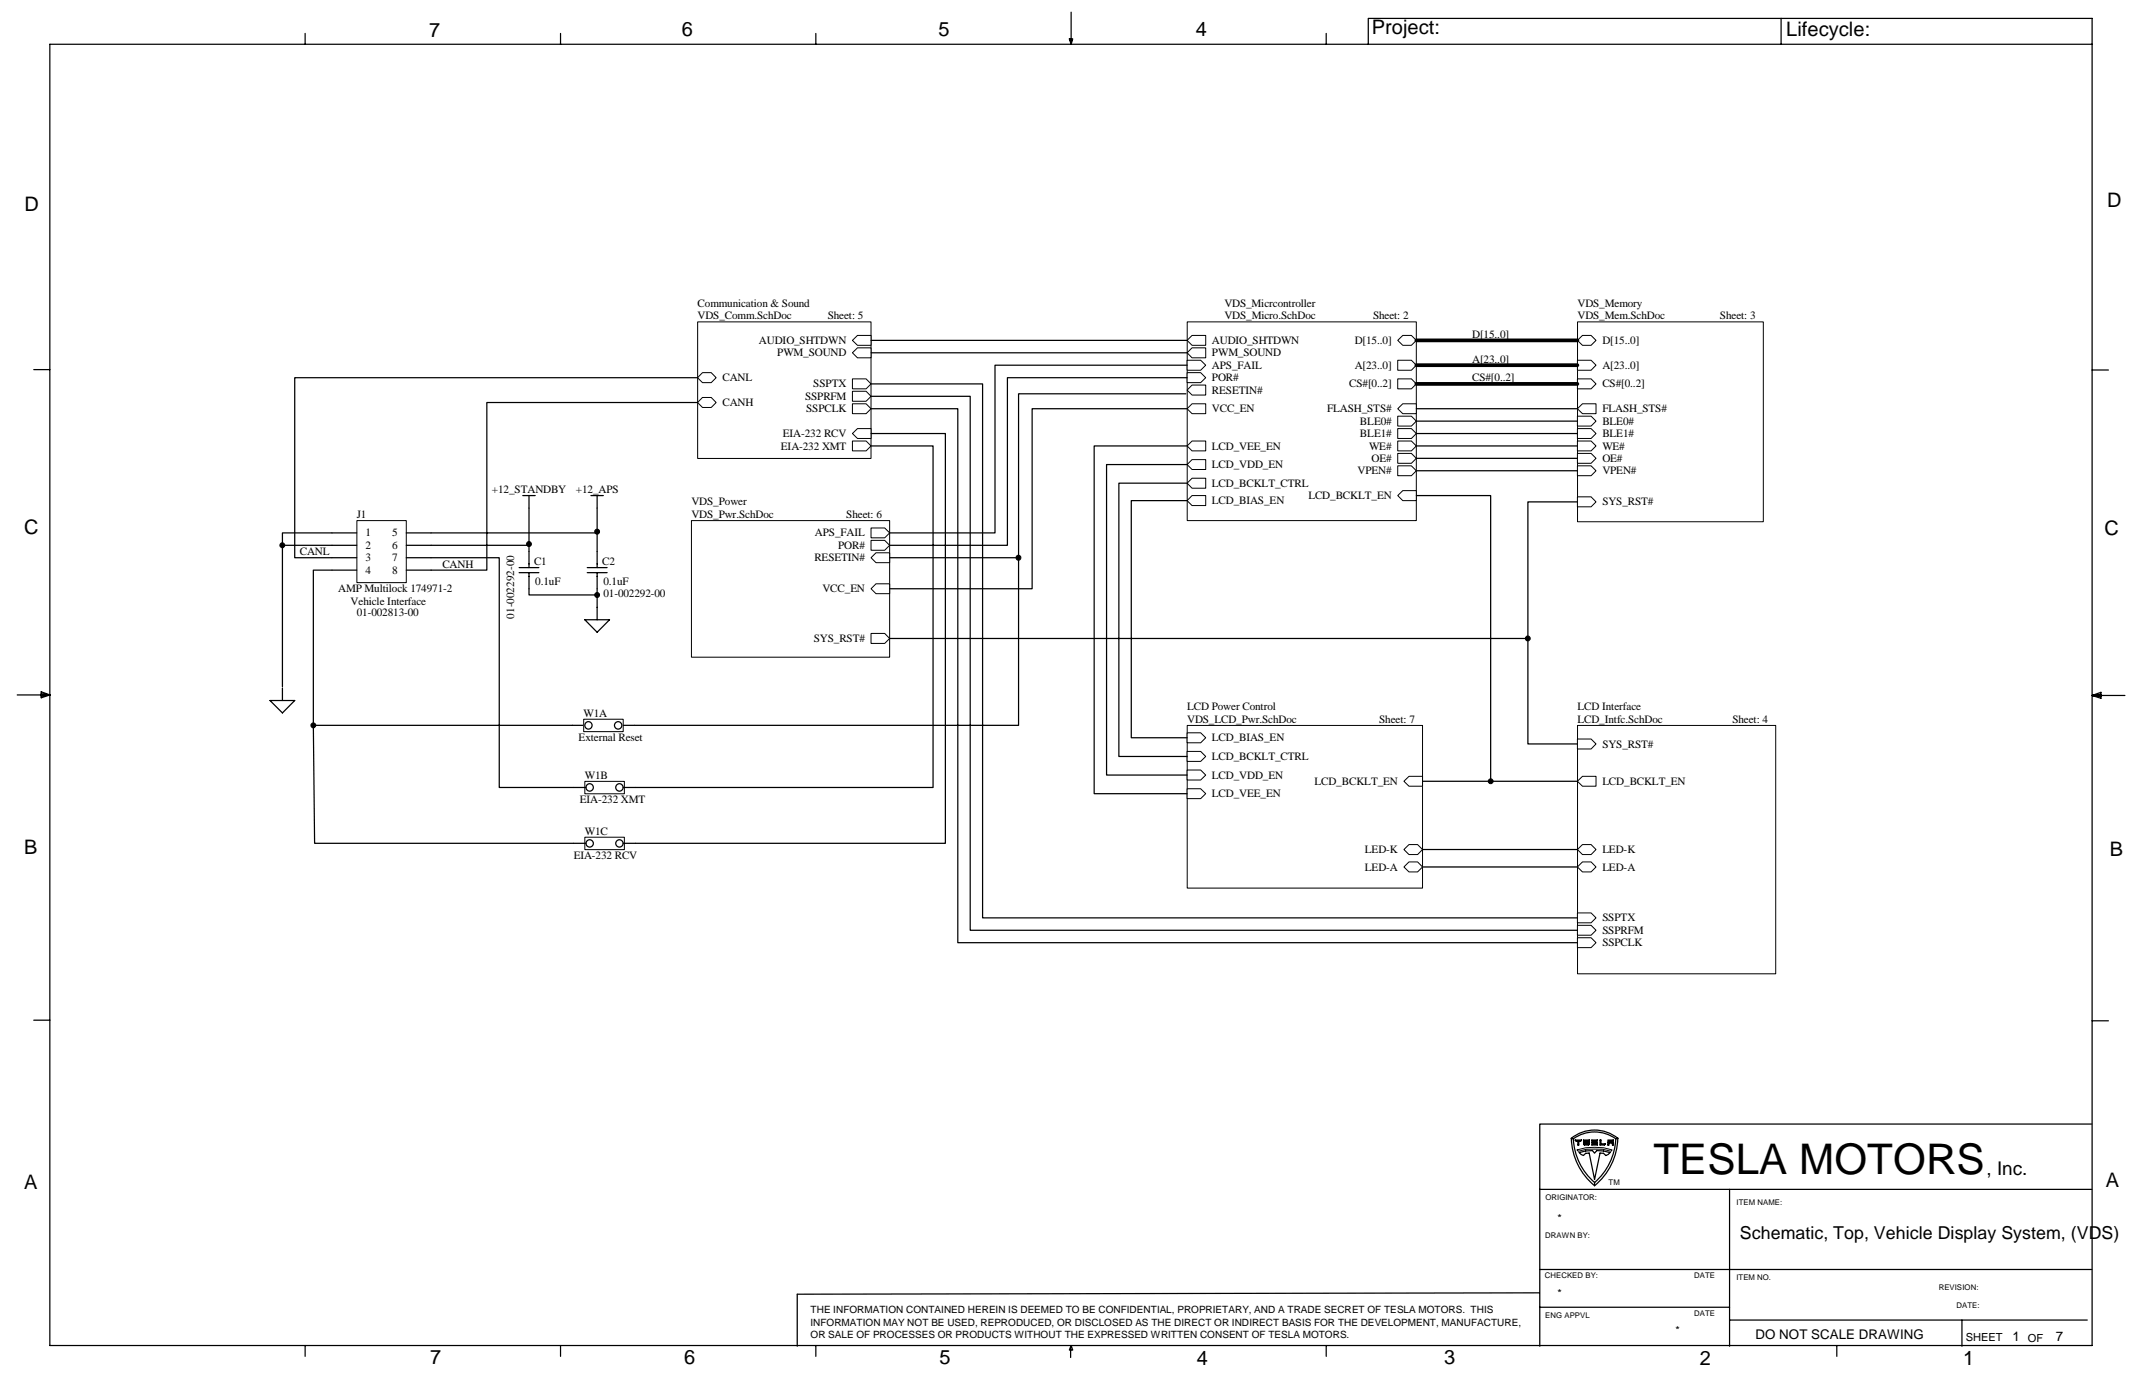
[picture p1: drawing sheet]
<svg xmlns="http://www.w3.org/2000/svg" width="432mm" height="279mm" viewBox="0 0 432 279" stroke-linecap="round" stroke-linejoin="round" font-family="sans-serif">
<g fill="none" stroke="#000" stroke-width=".25">
<path d="M61.4 6.7v2.2M112.8 6.7v2.2M164.2 6.7v2.2M215.3 7.8h.6l-.3 1.1zM215.4 7.8l.2 1.1M215.6 2.5v6.4M215.7 7.8l-.1 1.1M267 6.7v2.2M275.4 8.9v-5.2h145.8v267.1h-411.2v-261.9h411.2M358.5 3.7v5.2M6.8 74.4h3.2M421.2 74.5h3.2"/>
<path d="M3.5 139.9h6.5M8.3 139.6l1.7 .3M8.3 139.3l1.7 .6-1.7 .6zM10 139.9l-1.7 .2M421.2 140h6.6M421.2 140l1.7-.6v1.2zM421.2 140l1.7 .2M422.9 139.8l-1.7 .2M6.8 205.4h3.2M421.2 205.5h3.2M310 239.4h111.1M316.3 229.2a7.5 7.5 0 0 1 9.4-.1l-.4 .2a7.3 7.3 0 0 0-8.6 0"/>
<path d="M316.3 229.2l.4 .1M316.3 229.2a12.8 12.8 0 0 0 4.7 9.5M316.7 229.3a12.3 12.3 0 0 0 4.3 8.7M317.1 229.5h1.3l-.2 .2M317.1 229.5l.2 .2M317.3 229.7h.3v.8h.2v-.8h.4M317.9 232l1.3-.3 1.4-.1 .4 .5 .4-.5 1.4 .1 1.3 .3-.4 .4-.4 .2-.5-.4-.7-.1-1.1 5.3-1.1-5.3-.7 .1-.5 .4zM319.9 229.9l-.2 .2h-.7l-.2-.2h1.2M319.9 229.5l-.2 .2h-.7l-.2-.2h1.2M319.9 230.3l-.2 .2h-.7M320 230.3h-1.2l.2 .2M320.7 230.3h.7v-.2h-1v-.6h1.2l-.2 .2h-.7v.2h.9v.6h-1.2l.3-.2"/>
<path d="M323.2 230.3l-.2 .2h-.9v-1h.2v.8h.9M323.7 229.9h1.1v.6h-.2v-.4h-.7v.4h-.2zM324.8 229.5l-.2 .2h-.8M324.8 229.5h-1.1l.1 .2M325.3 229.2a12.3 12.3 0 0 1-4.3 8.8v.7M325.7 229.1a12.7 12.7 0 0 1-4.7 9.6M348.2 239.4v31.6M421.1 226.3h-111.1v44.7M310 255.5h111.1M61.4 270.8v2.2M112.8 270.8v2.2M164.2 270.8v2.2"/>
<path d="M215.5 271.1v2.2M215.6 270.8l.3 1h-.6zM267 270.8v2.2M309.8 260.2l-149.3 .3v10.5M310 263.1h38.2M348.2 265.7h72M369.8 270.8v2.2M394.9 265.7v5.3"/>
</g>
<path d="M317.5 231.5a12 12 0 0 1 7 0l-.2 .3a12.5 12.5 0 0 0-6.6 0z" fill="none" stroke="#000" stroke-width=".2"/>
<path d="M317.6 64.8h37.4v40.2h-37.4z" fill="#fff"/>
<path d="M317.6 64.8h37.4v40.2h-37.4z" fill="none" stroke="#000" stroke-width=".2"/>
<g fill="#fff" stroke="#000" stroke-width=".2">
<path d="M317.5 76.3h2.8l1 1-1 1h-2.8z" fill-rule="evenodd"/>
<path d="M317.5 68.5l1.1-1h1.7l1 1-1 1h-1.7z" fill-rule="evenodd"/>
<path d="M317.5 72.5h2.8l1 1-1 1h-2.8z" fill-rule="evenodd"/>
<path d="M317.5 88.8h2.8l1 1-1 1h-2.8z" fill-rule="evenodd"/>
<path d="M317.5 91.3h2.8l1 1-1 1h-2.8z" fill-rule="evenodd"/>
<path d="M317.5 83.8h2.8l1 1-1 1h-2.8z" fill-rule="evenodd"/>
<path d="M317.5 86.3h2.8l1 1-1 1h-2.8z" fill-rule="evenodd"/>
<path d="M317.5 100h2.8l1 1-1 1h-2.8z" fill-rule="evenodd"/>
<path d="M317.5 82.3l1.1-1h2.7v2h-2.7z" fill-rule="evenodd"/>
<path d="M317.5 93.8h2.8l1 1-1 1h-2.8z" fill-rule="evenodd"/>
</g>
<path d="M239 64.8h46.1v40h-46.1z" fill="#fff"/>
<path d="M239 64.8h46.1v40h-46.1z" fill="none" stroke="#000" stroke-width=".2"/>
<g fill="#fff" stroke="#000" stroke-width=".2">
<path d="M281.4 72.5h2.7l1 1-1 1h-2.7z" fill-rule="evenodd"/>
<path d="M281.4 76.3h2.7l1 1-1 1h-2.7z" fill-rule="evenodd"/>
<path d="M281.4 86.3h2.7l1 1-1 1h-2.7z" fill-rule="evenodd"/>
<path d="M281.4 83.8h2.7l1 1-1 1h-2.7z" fill-rule="evenodd"/>
<path d="M281.4 88.8h2.7l1 1-1 1h-2.7z" fill-rule="evenodd"/>
<path d="M281.4 91.3h2.7l1 1-1 1h-2.7z" fill-rule="evenodd"/>
<path d="M281.4 82.3l1-1h2.7v2h-2.7z" fill-rule="evenodd"/>
<path d="M281.4 93.8h2.7l1 1-1 1h-2.7z" fill-rule="evenodd"/>
<path d="M240 92.5h2.7v2h-2.7l-1-1z" fill-rule="evenodd"/>
<path d="M239 72.5h2.7l1 1-1 1h-2.7z" fill-rule="evenodd"/>
<path d="M240 99.8h2.7v2h-2.7l-1-1z" fill-rule="evenodd"/>
<path d="M240 77.5h2.7v2h-2.7l-1-1z" fill-rule="evenodd"/>
<path d="M239 75h2.7l1 1-1 1h-2.7z" fill-rule="evenodd"/>
<path d="M240 81.3h2.7v2h-2.7l-1-1z" fill-rule="evenodd"/>
<path d="M240 96.3h2.7v2h-2.7l-1-1z" fill-rule="evenodd"/>
<path d="M281.4 68.5l1-1h1.7l1 1-1 1h-1.7z" fill-rule="evenodd"/>
<path d="M240 67.5h2.7v2h-2.7l-1-1z" fill-rule="evenodd"/>
<path d="M240 88.8h2.7v2h-2.7l-1-1z" fill-rule="evenodd"/>
<path d="M281.4 99.8l1-1h2.7v2h-2.7z" fill-rule="evenodd"/>
<path d="M240 70h2.7v2h-2.7l-1-1z" fill-rule="evenodd"/>
</g>
<path d="M285.1 68.5h32.4M285.1 73.5h32.4M285.1 77.3h32.4" fill="none" stroke="#000" stroke-width=".75"/>
<path d="M139.2 104.8h39.9v27.5h-39.9z" fill="#fff"/>
<path d="M139.2 104.8h39.9v27.5h-39.9z" fill="none" stroke="#000" stroke-width=".2"/>
<g fill="#fff" stroke="#000" stroke-width=".2">
<path d="M175.3 127.5h2.8l1 1-1 1h-2.8z" fill-rule="evenodd"/>
<path d="M176.3 117.5h2.8v2h-2.8l-1-1z" fill-rule="evenodd"/>
<path d="M175.3 106.3h2.8l1 1-1 1h-2.8z" fill-rule="evenodd"/>
<path d="M175.3 108.8h2.8l1 1-1 1h-2.8z" fill-rule="evenodd"/>
<path d="M176.3 111.3h2.8v2h-2.8l-1-1z" fill-rule="evenodd"/>
</g>
<path d="M317.6 146h39.9v50h-39.9z" fill="#fff"/>
<path d="M317.6 146h39.9v50h-39.9z" fill="none" stroke="#000" stroke-width=".2"/>
<g fill="#fff" stroke="#000" stroke-width=".2">
<path d="M317.5 148.8h2.8l1 1-1 1h-2.8z" fill-rule="evenodd"/>
<path d="M317.5 157.3l1.1-1h2.7v2h-2.7z" fill-rule="evenodd"/>
<path d="M317.5 171l1.1-1h1.7l1 1-1 1h-1.7z" fill-rule="evenodd"/>
<path d="M317.5 174.5l1.1-1h1.7l1 1-1 1h-1.7z" fill-rule="evenodd"/>
<path d="M317.5 188.8h2.8l1 1-1 1h-2.8z" fill-rule="evenodd"/>
<path d="M317.5 186.3h2.8l1 1-1 1h-2.8z" fill-rule="evenodd"/>
<path d="M317.5 183.8h2.8l1 1-1 1h-2.8z" fill-rule="evenodd"/>
</g>
<g fill="none" stroke="#000" stroke-width=".25">
<path d="M285.1 87.3h32.4M285.1 92.3h32.4M285.1 84.8h32.4M285.1 89.8h32.4M285.1 82.3h32.4M285.1 94.8h32.4M104.5 114.3h4M104.5 115.3h4M106.5 115.3v4.5h13.7M106.5 111v3.3M118.2 114.3h4M118.2 115.3h4"/>
<path d="M120.2 111v3.3M120.2 115.3v9.5M56.9 138.5v2.5M117.7 124.8h5l-2.5 2.5zM54.4 141h4.9l-2.4 2.5z"/>
</g>
<path d="M239 146h47.4v32.8h-47.4z" fill="#fff"/>
<path d="M239 146h47.4v32.8h-47.4z" fill="none" stroke="#000" stroke-width=".2"/>
<g fill="#fff" stroke="#000" stroke-width=".2">
<path d="M239 147.5h2.7l1 1-1 1h-2.7z" fill-rule="evenodd"/>
<path d="M239 151.3h2.7l1 1-1 1h-2.7z" fill-rule="evenodd"/>
<path d="M239 155h2.7l1 1-1 1h-2.7z" fill-rule="evenodd"/>
<path d="M282.6 174.5l1-1h1.8l1 1-1 1h-1.8z" fill-rule="evenodd"/>
<path d="M282.6 171l1-1h1.8l1 1-1 1h-1.8z" fill-rule="evenodd"/>
<path d="M239 158.8h2.7l1 1-1 1h-2.7z" fill-rule="evenodd"/>
<path d="M282.6 157.3l1-1h2.8v2h-2.8z" fill-rule="evenodd"/>
</g>
<path d="M140.5 64.8h34.8v27.5h-34.8z" fill="#fff"/>
<path d="M140.4 64.8h34.9v27.5h-34.9z" fill="none" stroke="#000" stroke-width=".2"/>
<g fill="#fff" stroke="#000" stroke-width=".2">
<path d="M141.4 75h1.8l1 1-1 1h-1.8l-1-1z" fill-rule="evenodd"/>
<path d="M141.4 80h1.8l1 1-1 1h-1.8l-1-1z" fill-rule="evenodd"/>
<path d="M171.6 68.5l1-1h2.7v2h-2.7z" fill-rule="evenodd"/>
<path d="M171.6 87.3l1-1h2.7v2h-2.7z" fill-rule="evenodd"/>
<path d="M171.6 88.8h2.7l1 1-1 1h-2.7z" fill-rule="evenodd"/>
<path d="M171.6 71l1-1h2.7v2h-2.7z" fill-rule="evenodd"/>
<path d="M171.6 78.8h2.7l1 1-1 1h-2.7z" fill-rule="evenodd"/>
<path d="M171.6 81.3h2.7l1 1-1 1h-2.7z" fill-rule="evenodd"/>
<path d="M171.6 76.3h2.7l1 1-1 1h-2.7z" fill-rule="evenodd"/>
</g>
<g fill="none" stroke="#000" stroke-width=".25">
<path d="M175.3 68.5h63.7M239 73.5h-38.7v33.8h-21.2M105.2 99.8h2.5M106.5 99.8v2.5M119 99.8h2.5M120.2 99.8v11.2M140.4 81h-42.4v33.8h-11.2M239 97.3h-13.8v55h13.8M239 93.5h-16.2v62.5h16.2M239 82.3h-31.2v36.2h-28.7M239 89.8h-18.7v70h18.7M56.9 109.8v28.5"/>
<path d="M66.8 107.3h-9.9v2.5h9.9M86.8 109.8h19.9l-.2-.3v1.5M120.2 107l.3 .3h-33.7M179.1 112.3h25.9M239 100.8h-11.3v47.7h11.3M317.5 101h-9.9v48.8h9.9M179.1 128.5h128.5M286.4 174.5h31.1M286.4 171h31.1"/>
</g>
<path d="M71.9 104.8h9.9v12.5h-9.9z" fill="#fff"/>
<path d="M71.8 104.8h10v12.5h-10z" fill="none" stroke="#000" stroke-width=".2"/>
<g fill="none" stroke="#000" stroke-width=".25">
<path d="M140.4 76h-81.1v36.3h12.5M175.3 71h63.7M239 76h-36.2v33.8h-23.7M175.3 89.8h12.5v68.7h-59.8M175.3 87.3h15v82.5h-62.3M285.1 99.8h15v57.5h17.4M66.8 107.3h5M66.8 109.8h5M71.8 114.8h-8.7v31.2h54.6M81.8 112.3h18.7v46.2h15M81.8 107.3h5M81.8 109.8h5"/>
<path d="M81.8 114.8h5M63.1 146l.2 23.8h52.2M125.2 146h2.5"/>
</g>
<path d="M117.5 144.8h8v2.5h-8z" fill="#fff"/>
<path d="M117.5 144.8h8v2.5h-8zM117.7 157.3h8v2.5h-8zM117.7 168.5h8v2.5h-8z" fill="none" stroke="#000" stroke-width=".2"/>
<g fill="none" stroke="#000" stroke-width=".25">
<path d="M175.3 77.3h22.5v107.5h119.7M175.3 79.8h20v107.5h122.2M238.7 79.3h-33.7v66.7h-77.3M175.3 82.3h17.5v107.5h124.7M106.5 102.3v7.2M115.5 158.5h2.5M125.5 158.5h2.5M286.4 157.3h13.7M115.5 169.8h2.5M125.5 169.8h2.5"/>
<circle cx="118.4" cy="146" r=".74"/>
<circle cx="118.7" cy="158.5" r=".74"/>
<circle cx="124.4" cy="146" r=".74"/>
<circle cx="124.7" cy="158.5" r=".74"/>
<circle cx="118.7" cy="169.8" r=".74"/>
<circle cx="124.7" cy="169.8" r=".74"/>
</g>
<g fill="#000" stroke="#000" stroke-width=".2">
<circle cx="56.8" cy="109.8" r=".49"/>
<circle cx="106.5" cy="109.5" r=".5"/>
<circle cx="120.2" cy="107" r=".5"/>
<circle cx="120.2" cy="119.8" r=".49"/>
<circle cx="205" cy="112.3" r=".5"/>
<circle cx="307.5" cy="128.5" r=".49"/>
<circle cx="63.1" cy="146" r=".49"/>
<circle cx="300.1" cy="157.3" r=".49"/>
</g>
<text font-size="8.5" x="332.8" y="236.3">TESLA MOTORS</text>
<g font-size="4">
<text x="86.4" y="7.4">7</text>
<text x="137.2" y="7.3">6</text>
<text x="188.9" y="7.2">5</text>
<text x="240.8" y="7.3">4</text>
<text x="276.1" y="6.9">Project:</text>
<text x="359.6" y="7.2">Lifecycle:</text>
<text x="424.2" y="41.7">D</text>
<text x="4.9" y="42.5">D</text>
<text x="4.9" y="107.6">C</text>
<text x="423.7" y="107.7">C</text>
<text x="4.8" y="171.9">B</text>
<text x="424.7" y="172.3">B</text>
<text x="4.8" y="239.3">A</text>
<text x="423.9" y="238.9">A</text>
<text x="86.6" y="274.6">7</text>
<text x="137.8" y="274.5">6</text>
<text x="189.1" y="274.6">5</text>
<text x="240.9" y="274.8">4</text>
<text x="290.7" y="274.6">3</text>
<text x="342.2" y="274.7">2</text>
<text x="395.2" y="274.7">1</text>
</g>
<text font-size="3.8" x="399.9" y="236.5">, Inc.</text>
<text font-size="3.6" x="350.2" y="249.5">Schematic, Top, Vehicle Display System, (VDS)</text>
<g font-size="2.7">
<text x="353.4" y="269.6">DO NOT SCALE DRAWING</text>
<text x="405.1" y="269.9">1</text>
<text x="413.9" y="269.9">7</text>
</g>
<g font-size="2.3">
<text x="140.4" y="61.7">Communication &amp; Sound</text>
<text x="140.4" y="64.2">VDS_Comm.SchDoc</text>
<text x="166.6" y="64.2">Sheet: 5</text>
<text x="246.5" y="61.7">VDS_Micrcontroller</text>
<text x="246.5" y="64.2">VDS_Micro.SchDoc</text>
<text x="276.4" y="64.2">Sheet: 2</text>
<text x="317.6" y="61.7">VDS_Memory</text>
<text x="317.6" y="64.2">VDS_Mem.SchDoc</text>
<text x="346.2" y="64.2">Sheet: 3</text>
<text x="152.8" y="69.3">AUDIO_SHTDWN</text>
<text x="156.5" y="71.8">PWM_SOUND</text>
<text x="244" y="69.3">AUDIO_SHTDWN</text>
<text x="244" y="71.8">PWM_SOUND</text>
<text x="272.7" y="69.3">D[15..0]</text>
<text x="296.4" y="68">D[15..0]</text>
<text x="322.6" y="69.3">D[15..0]</text>
<text x="145.4" y="76.8">CANL</text>
<text x="163.7" y="78">SSPTX</text>
<text x="244" y="74.3">APS_FAIL</text>
<text x="244" y="76.8">POR#</text>
<text x="271.6" y="78">CS#[0..2]</text>
<text x="272.7" y="74.3">A[23..0]</text>
<text x="296.4" y="73">A[23..0]</text>
<text x="296.4" y="76.8">CS#[0..2]</text>
<text x="322.6" y="78">CS#[0..2]</text>
<text x="322.6" y="74.3">A[23..0]</text>
<text x="145.4" y="81.7">CANH</text>
<text x="162.1" y="80.5">SSPRFM</text>
<text x="162.3" y="83">SSPCLK</text>
<text x="244" y="79.2">RESETIN#</text>
<text x="244" y="83">VCC_EN</text>
<text x="267.1" y="83">FLASH_STS#</text>
<text x="322.6" y="83">FLASH_STS#</text>
<text x="157.6" y="88">EIA-232 RCV</text>
<text x="273.8" y="88">BLE1#</text>
<text x="273.8" y="85.5">BLE0#</text>
<text x="322.6" y="85.5">BLE0#</text>
<text x="322.6" y="88">BLE1#</text>
<text x="157.2" y="90.5">EIA-232 XMT</text>
<text x="244" y="94.3">LCD_VDD_EN</text>
<text x="244" y="90.5">LCD_VEE_EN</text>
<text x="273.3" y="95.5">VPEN#</text>
<text x="275.6" y="90.5">WE#</text>
<text x="276.1" y="93">OE#</text>
<text x="322.6" y="90.5">WE#</text>
<text x="322.6" y="93">OE#</text>
<text x="322.6" y="95.5">VPEN#</text>
<text x="99" y="99.3">+12_STANDBY</text>
<text x="115.9" y="99.3">+12_APS</text>
<text x="139.2" y="101.7">VDS_Power</text>
<text x="244" y="101.5">LCD_BIAS_EN</text>
<text x="244" y="98">LCD_BCKLT_CTRL</text>
<text x="263.4" y="100.5">LCD_BCKLT_EN</text>
<text x="322.6" y="101.7">SYS_RST#</text>
<text x="71.8" y="104.2">J1</text>
<text x="73.6" y="108">1</text>
<text x="79" y="108">5</text>
<text x="139.2" y="104.2">VDS_Pwr.SchDoc</text>
<text x="164.1" y="108">APS_FAIL</text>
<text x="170.4" y="104.2">Sheet: 6</text>
<text x="60.3" y="111.7">CANL</text>
<text x="73.6" y="110.5">2</text>
<text x="73.6" y="113">3</text>
<text x="79" y="110.5">6</text>
<text x="79" y="113">7</text>
<text x="107.5" y="113.7">C1</text>
<text x="121.2" y="113.7">C2</text>
<text x="163.9" y="113">RESETIN#</text>
<text x="168.7" y="110.5">POR#</text>
<text x="68.1" y="119.3">AMP Multilock 174971-2</text>
<text x="73.6" y="115.5">4</text>
<text x="79" y="115.5">8</text>
<text x="89" y="114.2">CANH</text>
<text x="107.8" y="117.7">0.1uF</text>
<text x="121.5" y="117.7">0.1uF</text>
<text x="165.5" y="119.3">VCC_EN</text>
<text x="70.6" y="121.8">Vehicle Interface</text>
<text x="71.8" y="124">01-002813-00</text>
<text x="103.5" y="124.5" transform="rotate(-90 103.5 124.5)">01-002292-00</text>
<text x="121.5" y="120.2">01-002292-00</text>
<text x="163.8" y="129.2">SYS_RST#</text>
<text x="239" y="143">LCD Power Control</text>
<text x="317.6" y="143">LCD Interface</text>
<text x="116.5" y="149.2">External Reset</text>
<text x="117.5" y="144.3">W1A</text>
<text x="239" y="145.5">VDS_LCD_Pwr.SchDoc</text>
<text x="244" y="149.2">LCD_BIAS_EN</text>
<text x="277.6" y="145.5">Sheet: 7</text>
<text x="317.6" y="145.5">LCD_Intfc.SchDoc</text>
<text x="348.7" y="145.5">Sheet: 4</text>
<text x="244" y="153">LCD_BCKLT_CTRL</text>
<text x="322.6" y="150.5">SYS_RST#</text>
<text x="116.7" y="161.7">EIA-232 XMT</text>
<text x="117.7" y="156.7">W1B</text>
<text x="244" y="156.7">LCD_VDD_EN</text>
<text x="244" y="160.5">LCD_VEE_EN</text>
<text x="264.6" y="158">LCD_BCKLT_EN</text>
<text x="322.6" y="158">LCD_BCKLT_EN</text>
<text x="117.7" y="168">W1C</text>
<text x="115.5" y="173">EIA-232 RCV</text>
<text x="274.7" y="171.7">LED-K</text>
<text x="322.6" y="171.7">LED-K</text>
<text x="274.7" y="175.2">LED-A</text>
<text x="322.6" y="175.2">LED-A</text>
<text x="322.6" y="185.5">SSPTX</text>
<text x="322.6" y="190.5">SSPCLK</text>
<text x="322.6" y="188">SSPRFM</text>
</g>
<g font-size="2.2">
<text x="313.6" y="246">*</text>
<text x="313.6" y="261">*</text>
<text x="337.3" y="268.5">*</text>
<text x="395.7" y="269.9">SHEET</text>
<text x="408.2" y="270.2">OF</text>
</g>
<g font-size="2">
<text x="163.2" y="264.3">THE INFORMATION CONTAINED HEREIN IS DEEMED TO BE CONFIDENTIAL, PROPRIETARY, AND A TRADE SECRET OF TESLA MOTORS. THIS</text>
<text x="163.2" y="269.3">OR SALE OF PROCESSES OR PRODUCTS WITHOUT THE EXPRESSED WRITTEN CONSENT OF TESLA MOTORS.</text>
<text x="163.2" y="266.8">INFORMATION MAY NOT BE USED, REPRODUCED, OR DISCLOSED AS THE DIRECT OR INDIRECT BASIS FOR THE DEVELOPMENT, MANUFACTURE,</text>
</g>
<g font-size="1.6">
<text x="323.8" y="238.4">TM</text>
<text x="311.1" y="241.6">ORIGINATOR:</text>
<text x="349.6" y="242.6">ITEM NAME:</text>
<text x="311" y="249.2">DRAWN BY:</text>
<text x="311" y="257.3">CHECKED BY:</text>
<text x="341.1" y="257.2">DATE</text>
<text x="349.5" y="257.6">ITEM NO.</text>
<text x="390.3" y="259.7">REVISION:</text>
<text x="393.8" y="263.3">DATE:</text>
<text x="311" y="265.3">ENG APPVL</text>
<text x="341.1" y="264.8">DATE</text>
</g>
</svg>
